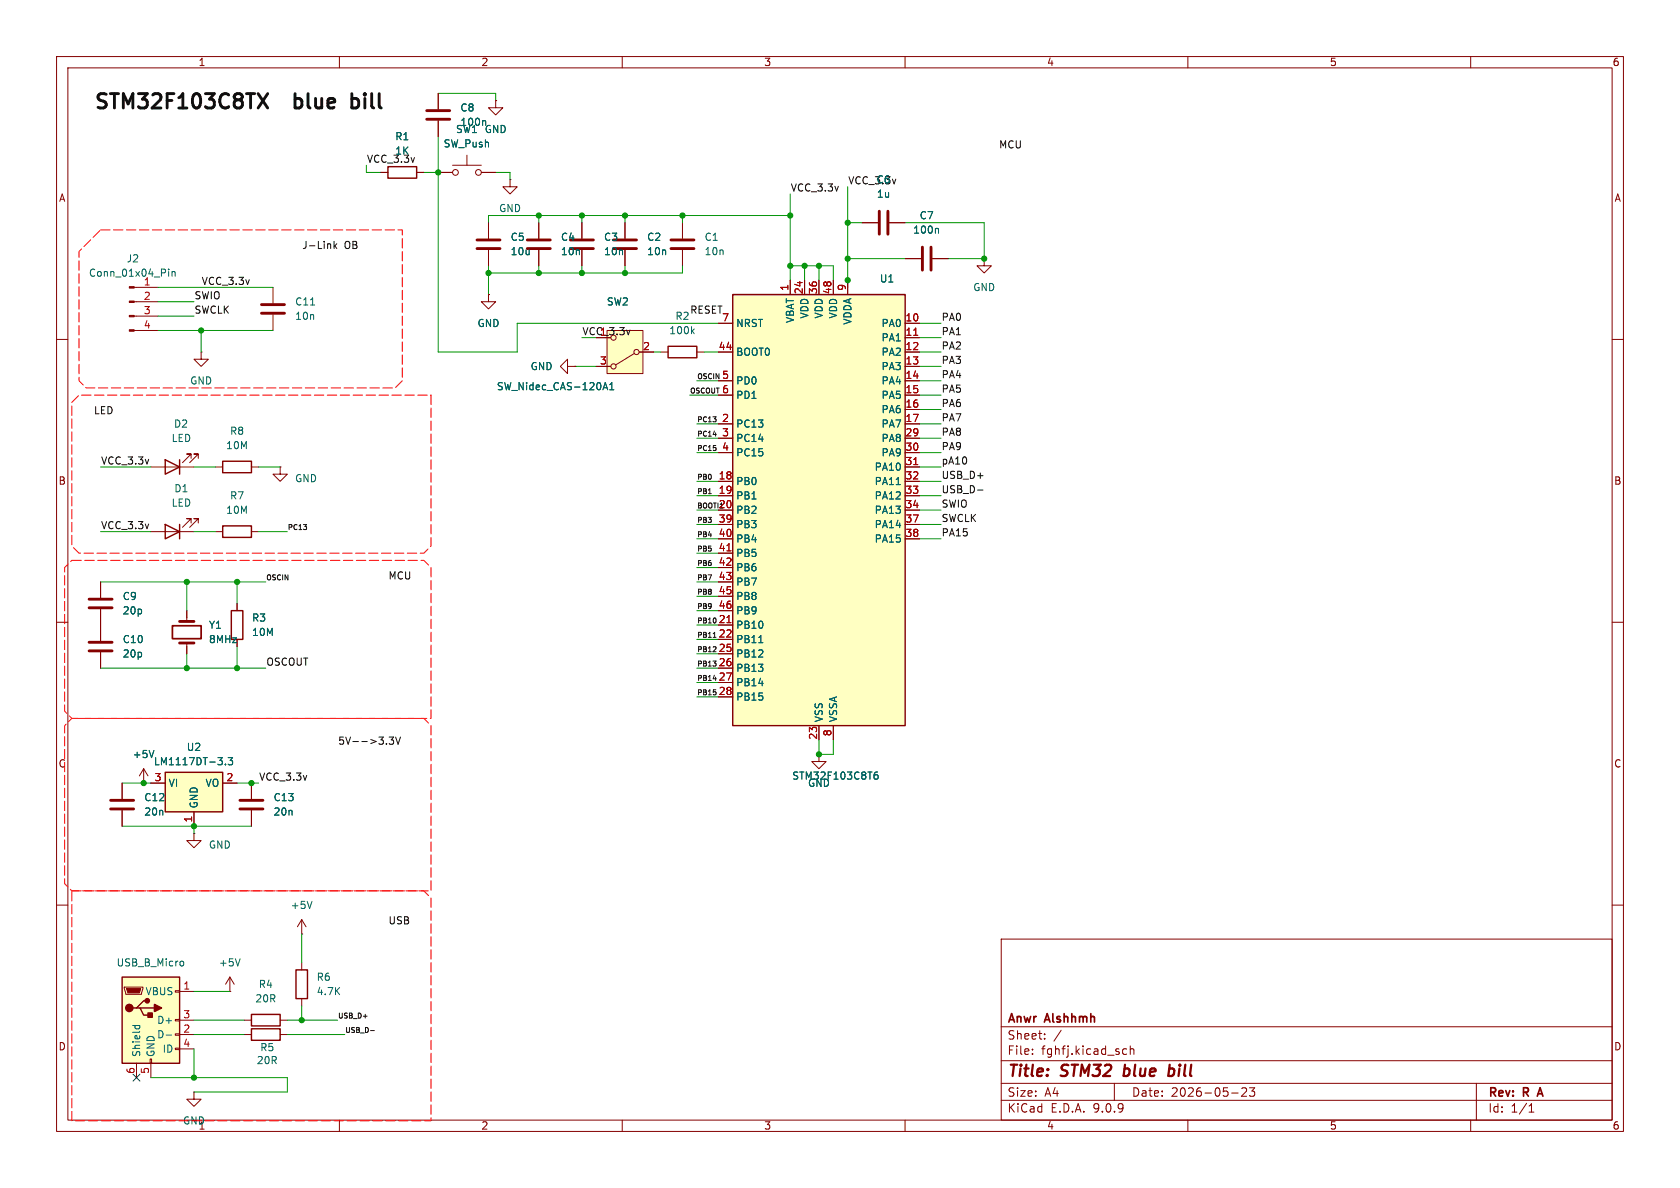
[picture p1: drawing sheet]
<svg xmlns="http://www.w3.org/2000/svg" width="297mm" height="210mm" viewBox="0 0 297 210" stroke-linecap="round" stroke-linejoin="round" font-family="sans-serif">
<g fill="none" stroke="#840000" stroke-width=".18">
<path d="M10 10h277v190h-277zM12 12h273v186h-273zM60 10v2M110 10v2M160 10v2M210 10v2M260 10v2M90.2 31.8v1.2h1.2l-1.2 1.3-1.3-1.3h1.3M90.2 31.8h.1M120.6 39.4v2.8M120.6 44.2v2.8M10 60h2"/>
<path d="M116.8 62.2h1.3M123.2 62.2h1.3M285 60h2M10 110h2M285 110h2M10 160h2M177 166h108v32h-108zM285 160h2M60 198v2M110 198v2M160 198v2M177 194.5h108"/>
<path d="M177 191.5h108M177 187.5h108M177 181.5h108M182.5 186.3v.1M182.5 185.5v.1M184.7 183.6v.1M184.7 182.8v.1M187.6 182.1l-1.3 2M197 191.5v3M198.5 186.1l.2 .3 .5-.1M199.2 185.5l-.5-.1-.2 .3M199.8 185.5l.2-.1 .4 .1 .1 .9"/>
<path d="M199.8 184.9v1.5M210 198v2M217.7 193.2h1.2M219.5 192.4l.6-.1 .2 .1 .1 .3-.9 1.1h.9M220.9 192.3h.9l-.5 .6 .4 .1v.7l-.2 .1h-.4l-.2-.1M260 198v2M261 191.5v6.5M270.3 196.6h.9M270.3 195.5l.4-.4v1.5"/>
</g>
<path d="M271.9 193.4h.7M272.3 192.3l-.5 1.5" fill="none" stroke="#840000" stroke-width=".3"/>
<path d="M198.6 190.1l.2 .1M198.9 188.2l-.3 2M206.7 189l.2-.1 .6 .1M206.8 188.2l-.3 2M207.4 190a.66 .66 0 0 1-.8 .1" fill="none" stroke="#840000" stroke-width=".4"/>
<path d="M118.6 42.4h4.1M118.6 43.9h4.1" fill="none" stroke="#840000" stroke-width=".51"/>
<path d="M118.1 61.2h5.1v2h-5.1z" fill="none" stroke="#840000" stroke-width=".25"/>
<path d="M122.4 58.5l.3 .5M122.7 58.2l-.4 .4" fill="none" stroke="#006464" stroke-width=".18"/>
<path d="M107.3 58.4h6.4v7.6h-6.4z" fill="#ffffc2"/>
<g fill="none" stroke="#840000" stroke-width=".18">
<path d="M152.4 39.4h2.8M157.2 39.4h2.8M107.3 58.4h6.4v7.6h-6.4zM160 45.7h2.8M164.8 45.7h2.8M174 45.7v1.3h1.3l-1.3 1.3-1.3-1.3h1.3M174 45.7h.1M100.3 64.8v-1.3l-1.2 1.3 1.2 1.2v-1.2h1.3M101.6 64.8h.1M105.4 64.8h2.5M112.1 62.5l-3.3 2M113 62.2h2.6"/>
<path d="M49.5 82.6v1.2h1.3l-1.3 1.3-1.2-1.3h1.2M49.5 82.6h.1M144.8 133.4v1.2h1.2l-1.2 1.3-1.3-1.3h1.3M144.8 133.4h.1"/>
<circle cx="108.5" cy="64.8" r=".46"/>
<circle cx="112.5" cy="62.2" r=".46"/>
</g>
<path d="M165.7 40.4l.2 .2v.6M106.6 68.9l.4-1.3 .4 1.3M106.7 68.5h.6M107.8 68.9h.7M107.8 68l.4-.4v1.3" fill="none" stroke="#006464" stroke-width=".18"/>
<path d="M155.4 37.3v4.1M157 37.3v4.1M163.1 43.7v4.1M164.6 43.7v4.1" fill="none" stroke="#840000" stroke-width=".51"/>
<path d="M129.5 52.1h30.5v76.2h-30.5z" fill="#ffffc2"/>
<path d="M68.6 29.5h5.1v2h-5.1zM129.5 52.1h30.5v76.2h-30.5zM39.4 81.5h5v2.1h-5zM39.4 93h5v2h-5zM44.4 179.3h5.1v2.1h-5.1zM52.3 171.5h2.1v5h-2.1zM44.4 181.9h5.1v2h-5.1z" fill="none" stroke="#840000" stroke-width=".25"/>
<g fill="none" stroke="#840000" stroke-width=".18">
<path d="M77.5 16.5v2.8M87.6 17.8v1.3h1.3l-1.3 1.2-1.2-1.2h1.2M87.6 17.8h.1M67.3 30.5h1.3M73.7 30.5h1.2M77.5 30.5h2.5M77.5 21.3v2.8M80 29.2h5.1M82.5 27.4v1.8M85.1 30.5h2.5M86.4 39.4v2.8M95.2 39.4v2.8"/>
<path d="M102.9 39.4v2.8M110.5 39.4v2.8M86.4 52.1v1.2h1.2l-1.2 1.3-1.3-1.3h1.3M86.4 52.1h.1M86.4 44.2v2.8M95.2 44.2v2.8M102.9 44.2v2.8M110.5 44.2v2.8M127 57.2h2.5M139.7 49.5v2.6M142.2 49.5v2.6M144.8 49.5v2.6"/>
<path d="M147.3 49.5v2.6M149.9 49.5v2.6M160 57.2h2.6M160 59.7h2.6M127 62.2h2.5M127 67.3h2.5M127 69.9h2.5M127 74.9h2.5M127 77.5h2.5M160 62.2h2.6M160 67.3h2.6M160 69.9h2.6"/>
<path d="M160 74.9h2.6M160 77.5h2.6M160 64.8h2.6M160 72.4h2.6M38.1 82.6h1.3M38.1 94h1.3M44.4 82.6h1.3M44.4 94h1.3M127 80h2.5M127 85.1h2.5M127 87.6h2.5M127 90.2h2.5"/>
<path d="M127 92.7h2.5M127 95.3h2.5M127 97.8h2.5M160 80h2.6M160 85.1h2.6M160 87.6h2.6M160 90.2h2.6M160 92.7h2.6M160 95.3h2.6M160 82.6h2.6M127 100.3h2.5M127 102.9h2.5"/>
<path d="M127 105.4h2.5M127 108h2.5M127 110.5h2.5M127 113h2.5M127 115.6h2.5M127 118.1h2.5M127 120.7h2.5M127 123.2h2.5M144.8 128.3v2.5M147.3 128.3v2.5M53.3 165.1h.1M53.3 162.6l-.7 1.2"/>
<path d="M53.3 162.6l.8 1.2M53.3 162.6v2.5M53.3 170.2v1.3M53.3 176.5v1.3M34.3 193v1.3h1.3l-1.3 1.3-1.3-1.3h1.3M34.3 193h.1M43.2 182.9h1.2M43.2 180.3h1.2M49.5 182.9h1.3M49.5 180.3h1.3"/>
<circle cx="80.5" cy="30.5" r=".51"/>
<circle cx="84.6" cy="30.5" r=".51"/>
</g>
<path d="M161.5 59.3h.8M128.5 97.4h.7M161.5 82.1h.8M128.5 110.1h.7" fill="none" stroke="#a90000" stroke-width=".18"/>
<path d="M85.7 21.3l.2 .2v.7M158.4 85.7h.8M134.1 113.6h.8M154.5 137.2l.3-.2h.2l.2 .2v.3l-.2 .2h-.4l-.1-.2M155.1 136.5h-.3l-.3 .5M55.2 159.3l-.5 1.3" fill="none" stroke="#006464" stroke-width=".18"/>
<path d="M75.4 19.6h4.1M75.4 21.1h4.1M84.3 42.4h4.1M84.3 43.9h4.1M93.2 42.4h4.1M93.2 43.9h4.1M100.8 42.4h4.1M100.8 43.9h4.1M108.5 42.4h4M108.5 43.9h4" fill="none" stroke="#840000" stroke-width=".51"/>
<path d="M21.6 172.7h10.1v15.3h-10.1z" fill="#ffffc2"/>
<path d="M21.6 172.7h10.1v15.3h-10.1zM24.1 178.2h.7l.6 1.3h1.3M24.8 178.2h2.5M26 176.9h-.6l-1.3 1.3h-.6" fill="none" stroke="#840000" stroke-width=".25"/>
<g fill="none" stroke="#840000" stroke-width=".18">
<path d="M22 174.5h3.3v.3l-.3 1h-2.8zM31 175.1h.7v.3h-.7zM31.7 175.3h2.6M40.6 175.3h.1M40.6 172.7l-.7 1.3M40.6 172.7l.8 1.3M40.6 172.7v2.6M24.1 188v2.5M26.5 187.2h.3v.8h-.3zM26.7 188v2.5M31 180.2h.7v.3h-.7zM31 182.8h.7v.2h-.7z"/>
<path d="M31 185.3h.7v.2h-.7zM31.7 180.3h2.6M31.7 182.9h2.6M31.7 185.4h2.6"/>
</g>
<path d="M22.4 174.8h2.5l-.3 .7h-2z" fill="#840000" stroke="#840000" stroke-width=".18"/>
<g fill="#840000" stroke="#840000" stroke-width=".25">
<path d="M26.2 179.1h.7v.7h-.7z"/>
<path d="M27.3 177.5l1.3 .7-1.3 .6z"/>
<circle cx="22.9" cy="178.2" r=".63"/>
<circle cx="26" cy="176.9" r=".38"/>
</g>
<path d="M32.1 169.9l.3 .1 .1 .2-.1 .4-.3 .2M42.5 169.5l-.5 1.3M23.4 181.3h1.3M23.9 181.3v.3M24.6 181.3l.1 .3M29.4 183h.9" fill="none" stroke="#006464" stroke-width=".18"/>
<path d="M29.2 136.5h10.2v7h-10.2z" fill="#ffffc2"/>
<path d="M29.2 81.3l2.5 1.3-2.5 1.2zM29.2 92.7l2.5 1.3-2.5 1.3zM31.7 81.3v2.5M31.7 92.7v2.6M40.9 108h2v5h-2zM29.2 136.5h10.2v7h-10.2z" fill="none" stroke="#840000" stroke-width=".25"/>
<g fill="none" stroke="#840000" stroke-width=".18">
<path d="M77.5 16.5v2.8M87.6 17.8h.1M67.3 30.5h1.3M73.7 30.5h1.2M77.5 30.5h2.5M77.5 21.3v2.8M85.1 30.5h2.5M86.4 39.4v2.8M95.2 39.4v2.8M102.9 39.4v2.8M110.5 39.4v2.8M152.4 39.4h2.8"/>
<path d="M157.2 39.4h2.8M23.7 50.8h4.2M23.7 53.3h4.2M23.7 55.9h4.2M23.7 58.4h4.2M48.3 50.8v2.8M48.3 55.6v2.8M86.4 52.1h.1M86.4 44.2v2.8M95.2 44.2v2.8M102.9 44.2v2.8M110.5 44.2v2.8"/>
<path d="M127 57.2h2.5M139.7 49.5v2.6M142.2 49.5v2.6M144.8 49.5v2.6M147.3 49.5v2.6M149.9 49.5v2.6M160 45.7h2.8M160 57.2h2.6M160 59.7h2.6M164.8 45.7h2.8M35.6 62.2v1.3h1.2l-1.2 1.3-1.3-1.3h1.3M35.6 62.2h.1"/>
<path d="M101.6 64.8h.1M105.4 64.8h2.5M113 62.2h2.6M127 62.2h2.5M127 67.3h2.5M127 69.9h2.5M127 74.9h2.5M127 77.5h2.5M160 62.2h2.6M160 64.8h2.6M160 67.3h2.6M160 69.9h2.6"/>
<path d="M160 74.9h2.6M160 77.5h2.6M160 72.4h2.6M26.7 82.6h7.6M26.7 94h7.6M33.8 81v-.7h-.8h.8l-1.5 1.5M33.8 92.5v-.8h-.8h.8l-1.5 1.5M35.1 81v-.7h-.8h.8l-1.6 1.5M35.1 92.5v-.8h-.8h.8l-1.6 1.5M127 80h2.5M127 85.1h2.5M127 87.6h2.5"/>
<path d="M127 90.2h2.5M127 92.7h2.5M127 95.3h2.5M127 97.8h2.5M160 82.6h2.6M160 80h2.6M160 85.1h2.6M160 87.6h2.6M160 90.2h2.6M160 92.7h2.6M160 95.3h2.6M17.8 102.9v2.8"/>
<path d="M17.8 107.7v5.6M17.8 115.3v2.8M33 108v1.9M33 113.7v1.9M41.9 106.7v1.3M127 100.3h2.5M127 102.9h2.5M127 105.4h2.5M127 108h2.5M127 110.5h2.5M127 113h2.5M127 115.6h2.5"/>
<path d="M127 118.1h2.5M21.6 138.4v2.8M25.4 138.4h.1M25.4 135.9l-.8 1.3M25.4 135.9l.8 1.3M25.4 135.9v2.5M26.7 138.4h2.5M39.4 138.4h2.5M44.4 138.4v2.8M127 120.7h2.5M127 123.2h2.5M144.8 133.4h.1"/>
<path d="M144.8 128.3v2.5M147.3 128.3v2.5M21.6 143.3v2.8M34.3 147.3v1.3h1.3l-1.3 1.3-1.3-1.3h1.3M34.3 147.3h.1M34.3 143.5v2.6M44.4 143.3v2.8"/>
</g>
<g fill="none" stroke="#006464" stroke-width=".18">
<path d="M85.7 21.3l.2 .2v.7M29.8 47.6v.1M29.8 48v.8M30.4 48v.8M30.4 48.1l.2-.1 .3 .1 .1 .7M54.9 53.9h.7M165.7 40.4l.2 .2v.6M106.6 68.9l.4-1.3 .4 1.3M106.7 68.5h.6M107.8 68.9h.7M107.8 68l.4-.4v1.3M158.4 85.7h.8"/>
<path d="M134.1 113.6h.8M27.2 132.7l-.4 1.2M39.9 135.1v.1M40.3 133.9h.8l-.4 .5 .4 .1v.6l-.2 .1-.6-.1M154.5 137.2l.3-.2h.2l.2 .2v.3l-.2 .2h-.4l-.1-.2M155.1 136.5h-.3l-.3 .5"/>
</g>
<path d="M46.2 53.8h4.1M46.2 55.4h4.1M15.7 105.9h4.1M15.7 107.4h4.1M15.7 113.5h4.1M15.7 115.1h4.1M31.7 113.7h2.6M31.7 109.9h2.6M19.6 141.5h4M19.6 143h4M42.4 141.5h4.1M42.4 143h4.1" fill="none" stroke="#840000" stroke-width=".51"/>
<path d="M30.5 110.6h5.1v2.3h-5.1z" fill="none" stroke="#840000" stroke-width=".3"/>
<g fill="#840000" stroke="#840000" stroke-width=".18">
<path d="M22.9 50.7h.8v.2h-.8z"/>
<path d="M22.9 53.2h.8v.3h-.8z"/>
<path d="M22.9 55.8h.8v.2h-.8z"/>
<path d="M22.9 58.3h.8v.2h-.8z"/>
</g>
<path d="M17.8 40.6h53.3v26.7l-1.3 1.3h-54.6l-1.2-1.3v-22.8l3.8-3.9M76.2 69.9v26.6l-1.3 1.3h-60.9l-1.3-1.3v-25.4l1.3-1.2h62.2M12.7 99.1h62.2l1.3 1.2v26.7h-63.5l-1.3-1.3v-25.4l1.3-1.2M12.7 127h62.2l1.3 1.3v29.2h-63.5l-1.3-1.3v-27.9l1.3-1.3M12.7 157.5h62.2l1.3 1.3v39.3h-63.5v-40.6" fill="none" stroke="#f00" stroke-width=".18" stroke-dasharray="1.7 .6"/>
<path d="M59.1 42.7v1.2M59.2 43.5l.3 .4M59.5 43.1l-.4 .5M125.2 87.3h.5M172.8 86.6h1M126 115.2h.6M126.1 120h.5M126.1 112.7h.5M68.3 131.4v.2M68.8 130.3h.8l-.4 .5 .3 .1v.5l-.2 .2-.5-.2M70 130.3l.4 1.3 .4-1.3M65.5 182.2h.7" fill="none" stroke="#0f0f0f" stroke-width=".18"/>
<path d="M45.6 16.6l1.7 2.5M47.3 16.6l-1.7 2.5M52.2 16.6v2.5M52.2 19l.2 .1M52.4 17.4l-.2 .1M62.2 16.6v2.5M62.2 17.5l.7-.1 .4 .2M63.3 18.9l-.4 .2-.7-.1" fill="none" stroke="#0f0f0f" stroke-width=".51"/>
<g fill="none" stroke="#009600" stroke-width=".18">
<path d="M77.5 16.5h10.1v1.3M64.8 29.2v1.3h2.5M74.9 30.5h2.6M77.5 24.1v38.1h13.9v-5h35.6M87.6 30.5h2.6v1.3M95.2 38.1v1.3M102.9 38.1v1.3M110.5 38.1v1.3M120.6 38.1v1.3M139.7 34.3v15.2M139.7 38.1h-53.3v1.3M149.9 33v17.8"/>
<path d="M149.9 39.4h2.5M160 39.4h14v6.3h-6.4M27.9 55.9h6.4M27.9 58.4h20.4M27.9 53.3h6.4M27.9 50.8h20.4M35.6 58.4v3.8M86.4 47v5.1M95.2 47v1.3M102.9 47v1.3M110.5 47v1.3M120.6 47v1.3h-34.2"/>
<path d="M139.7 47h7.6v2.5M142.2 47v2.5M144.8 47v2.5M149.9 45.7h10.1M162.6 57.2h3.8M162.6 59.7h3.8M101.6 64.8h3.8M115.6 62.2h1.2M121.9 69.9h5.1M123.2 74.9h3.8M123.2 67.3h3.8M123.2 77.5h3.8"/>
<path d="M124.5 62.2h2.5M162.6 72.4h3.8M162.6 74.9h3.8M162.6 67.3h3.8M162.6 77.5h3.8M162.6 62.2h3.8M162.6 69.9h3.8M162.6 64.8h3.8M17.8 82.6h8.9M17.8 94h8.9M34.3 82.6h3.8M34.3 94h3.8"/>
<path d="M45.7 82.6h3.8M45.7 94h5.1M123.2 92.7h3.8M123.2 95.3h3.8M123.2 97.8h3.8M123.2 85.1h3.8M123.2 87.6h3.8M123.2 90.2h3.8M123.2 80h3.8M162.6 92.7h3.8M162.6 95.3h3.8M162.6 85.1h3.8"/>
<path d="M162.6 87.6h3.8M162.6 90.2h3.8M162.6 80h3.8M162.6 82.6h3.8M17.8 102.9h29.2M17.8 118.1h29.2M33 102.9v5.1M33 115.6v2.5M41.9 102.9v3.8M41.9 114.3v3.8M123.2 100.3h3.8M123.2 102.9h3.8"/>
<path d="M123.2 118.1h3.8M123.2 115.6h3.8M123.2 105.4h3.8M123.2 108h3.8M123.2 110.5h3.8M123.2 113h3.8M21.6 138.4h5.1M41.9 138.4h3.8M123.2 120.7h3.8M123.2 123.2h3.8M144.8 130.8v2.6h2.5v-2.6M21.6 146.1h22.8"/>
<path d="M34.3 146.1v1.2M34.3 175.3h6.3M53.3 165.1v5.1M53.3 177.8v2.5M26.7 190.5h24.1v2.5h-16.5M34.3 182.9h8.9M34.3 180.3h8.9M34.3 185.4v5.1M50.8 182.9h10.2M50.8 180.3h8.9"/>
</g>
<path d="M23.5 189.9l1.2 1.2M24.7 189.9l-1.2 1.2" fill="none" stroke="#000084" stroke-width=".18"/>
<path d="M161.5 59.3h.8M128.5 97.4h.7M161.5 82.1h.8M128.5 110.1h.7" fill="none" stroke="#a90000" stroke-width=".18"/>
<g fill="#009600" stroke="#009600" stroke-width=".18">
<circle cx="139.7" cy="38.1" r=".46"/>
<circle cx="120.6" cy="38.1" r=".46"/>
<circle cx="149.9" cy="45.7" r=".46"/>
<circle cx="142.2" cy="47" r=".46"/>
<circle cx="149.9" cy="39.4" r=".46"/>
<circle cx="144.8" cy="47" r=".46"/>
<circle cx="139.7" cy="47" r=".46"/>
<circle cx="102.9" cy="48.3" r=".46"/>
<circle cx="110.5" cy="38.1" r=".46"/>
<circle cx="110.5" cy="48.3" r=".46"/>
<circle cx="102.9" cy="38.1" r=".46"/>
<circle cx="144.8" cy="133.4" r=".46"/>
<circle cx="174" cy="45.7" r=".46"/>
<circle cx="149.9" cy="49.5" r=".46"/>
<circle cx="95.2" cy="38.1" r=".46"/>
<circle cx="77.5" cy="30.5" r=".46"/>
<circle cx="86.4" cy="48.3" r=".46"/>
<circle cx="95.2" cy="48.3" r=".46"/>
<circle cx="34.3" cy="190.5" r=".46"/>
<circle cx="53.3" cy="180.3" r=".46"/>
<circle cx="33" cy="118.1" r=".46"/>
<circle cx="44.4" cy="138.4" r=".46"/>
<circle cx="41.9" cy="118.1" r=".46"/>
<circle cx="33" cy="102.9" r=".46"/>
<circle cx="41.9" cy="102.9" r=".46"/>
<circle cx="34.3" cy="146.1" r=".46"/>
<circle cx="25.4" cy="138.4" r=".46"/>
<circle cx="35.6" cy="58.4" r=".46"/>
</g>
<g font-size="3.5" fill="#0f0f0f">
<text x="16.5" y="19.4">STM32F103C8TX</text>
<text x="53.3" y="19.4">blue</text>
<text x="64.3" y="19.4">bill</text>
</g>
<g font-size="2.8" fill="#840000">
<text x="178" y="190.9">Title:</text>
<text x="187.7" y="190.9">STM32</text>
<text x="199.5" y="190.9">blue</text>
<text x="208.2" y="190.9">bill</text>
</g>
<g font-size="2.1" fill="#840000">
<text x="178" y="184">Sheet:</text>
<text x="178" y="181.2">Anwr</text>
<text x="184.9" y="181.2">Alshhmh</text>
<text x="178" y="186.7">File:</text>
<text x="184.1" y="186.7">fghfj.kicad_sch</text>
<text x="178" y="196.9">KiCad</text>
<text x="178" y="194.1">Size:</text>
<text x="184.7" y="194.1">A4</text>
<text x="185.7" y="196.9">E.D.A.</text>
<text x="193.3" y="196.9">9.0.9</text>
<text x="200" y="194.1">Date:</text>
<text x="207" y="194.1">2026-05-23</text>
<text x="263" y="194.3">Rev:</text>
<text x="263" y="196.9">Id:</text>
<text x="267.1" y="196.9">1/1</text>
<text x="269.4" y="194.3">R</text>
<text x="272.6" y="194.3">A</text>
</g>
<g font-size="1.8" fill="#840000">
<text x="35" y="11.9">1</text>
<text x="85" y="11.9">2</text>
<text x="135" y="11.9">3</text>
<text x="185" y="11.9">4</text>
<text x="235" y="11.9">5</text>
<text x="285" y="11.9">6</text>
<text x="10.3" y="35.9">A</text>
<text x="285.3" y="35.9">A</text>
<text x="102.9" y="59.3">VCC_3.3v</text>
<text x="10.3" y="85.9">B</text>
<text x="285.3" y="85.9">B</text>
<text x="10.3" y="135.9">C</text>
<text x="285.3" y="135.9">C</text>
<text x="10.3" y="185.9">D</text>
<text x="285.3" y="185.9">D</text>
<text x="85" y="199.9">2</text>
<text x="135" y="199.9">3</text>
<text x="185" y="199.9">4</text>
<text x="235" y="199.9">5</text>
<text x="285" y="199.9">6</text>
</g>
<g font-size="1.8" fill="#006464">
<text x="80.5" y="23.7">SW1</text>
<text x="81.3" y="19.9">C8</text>
<text x="81.3" y="22.5">100n</text>
<text x="85.6" y="23.7">GND</text>
<text x="69.8" y="25">R1</text>
<text x="69.8" y="27.5">1K</text>
<text x="78.3" y="26.3">SW_Push</text>
<text x="154.9" y="32.6">C6</text>
<text x="154.9" y="35.2">1u</text>
<text x="88.1" y="37.7">GND</text>
<text x="161.3" y="41.5">100n</text>
<text x="162.5" y="39">C7</text>
<text x="22.3" y="46.6">J2</text>
<text x="90.2" y="42.8">C5</text>
<text x="90.2" y="45.3">10u</text>
<text x="99.1" y="42.8">C4</text>
<text x="99.1" y="45.3">10n</text>
<text x="106.7" y="42.8">C3</text>
<text x="106.7" y="45.3">10n</text>
<text x="114.3" y="42.8">C2</text>
<text x="114.3" y="45.3">10n</text>
<text x="124.5" y="42.8">C1</text>
<text x="124.5" y="45.3">10n</text>
<text x="15.6" y="49.1">Conn_01x04_Pin</text>
<text x="25.3" y="50.5">1</text>
<text x="155.5" y="50.1">U1</text>
<text x="172" y="51.7">GND</text>
<text x="52.1" y="54.2">C11</text>
<text x="52.1" y="56.7">10n</text>
<text x="84.3" y="58">GND</text>
<text x="107.2" y="54.2">SW2</text>
<text x="118.2" y="59.3">100k</text>
<text x="119.3" y="56.7">R2</text>
<text x="130" y="58">NRST</text>
<text x="140.6" y="57.2" transform="rotate(-90 140.6 57.2)">VBAT</text>
<text x="143.1" y="56.4" transform="rotate(-90 143.1 56.4)">VDD</text>
<text x="145.6" y="56.4" transform="rotate(-90 145.6 56.4)">VDD</text>
<text x="148.2" y="56.4" transform="rotate(-90 148.2 56.4)">VDD</text>
<text x="150.7" y="57.5" transform="rotate(-90 150.7 57.5)">VDDA</text>
<text x="155.7" y="58">PA0</text>
<text x="93.7" y="65.6">GND</text>
<text x="130" y="63.1">BOOT0</text>
<text x="155.7" y="60.6">PA1</text>
<text x="155.7" y="63.1">PA2</text>
<text x="155.7" y="65.6">PA3</text>
<text x="33.5" y="68.2">GND</text>
<text x="87.7" y="69.2">SW_Nidec_CAS-120A1</text>
<text x="130" y="68.2">PD0</text>
<text x="130" y="70.7">PD1</text>
<text x="155.7" y="68.2">PA4</text>
<text x="155.7" y="70.7">PA5</text>
<text x="30.7" y="75.8">D2</text>
<text x="40.6" y="77.1">R8</text>
<text x="130" y="75.8">PC13</text>
<text x="155.7" y="73.3">PA6</text>
<text x="155.7" y="75.8">PA7</text>
<text x="30.2" y="78.3">LED</text>
<text x="39.9" y="79.6">10M</text>
<text x="130" y="78.3">PC14</text>
<text x="130" y="80.9">PC15</text>
<text x="154.5" y="83.4">PA10</text>
<text x="155.7" y="78.3">PA8</text>
<text x="155.7" y="80.9">PA9</text>
<text x="30.2" y="89.8">LED</text>
<text x="30.7" y="87.2">D1</text>
<text x="40.6" y="88.5">R7</text>
<text x="52.1" y="85.4">GND</text>
<text x="130" y="86">PB0</text>
<text x="130" y="88.5">PB1</text>
<text x="154.5" y="86">PA11</text>
<text x="154.5" y="88.5">PA12</text>
<text x="39.9" y="91">10M</text>
<text x="130" y="91">PB2</text>
<text x="130" y="93.6">PB3</text>
<text x="154.5" y="91">PA13</text>
<text x="154.5" y="93.6">PA14</text>
<text x="130" y="96.1">PB4</text>
<text x="130" y="98.7">PB5</text>
<text x="130" y="101.2">PB6</text>
<text x="154.5" y="96.1">PA15</text>
<text x="21.6" y="106.3">C9</text>
<text x="130" y="103.7">PB7</text>
<text x="130" y="106.3">PB8</text>
<text x="21.6" y="108.8">20p</text>
<text x="21.6" y="113.9">C10</text>
<text x="36.8" y="111.4">Y1</text>
<text x="36.8" y="113.9">8MHz</text>
<text x="44.5" y="110.1">R3</text>
<text x="44.5" y="112.6">10M</text>
<text x="130" y="108.8">PB9</text>
<text x="130" y="111.4">PB10</text>
<text x="130" y="113.9">PB11</text>
<text x="21.6" y="116.4">20p</text>
<text x="130" y="116.4">PB12</text>
<text x="130" y="119">PB13</text>
<text x="130" y="121.5">PB14</text>
<text x="130" y="124.1">PB15</text>
<text x="145.6" y="127.8" transform="rotate(-90 145.6 127.8)">VSS</text>
<text x="148.2" y="127.8" transform="rotate(-90 148.2 127.8)">VSSA</text>
<text x="23.4" y="134.2">+5V</text>
<text x="27.1" y="135.5">LM1117DT-3.3</text>
<text x="32.9" y="132.9">U2</text>
<text x="25.4" y="141.8">C12</text>
<text x="29.7" y="139.3">VI</text>
<text x="35.2" y="143" transform="rotate(-90 35.2 143)">GND</text>
<text x="36.2" y="139.3">VO</text>
<text x="48.3" y="141.8">C13</text>
<text x="140" y="138">STM32F103C8T6</text>
<text x="142.7" y="139.3">GND</text>
<text x="25.4" y="144.4">20n</text>
<text x="48.3" y="144.4">20n</text>
<text x="36.8" y="150.2">GND</text>
<text x="51.3" y="160.9">+5V</text>
<text x="20.5" y="171">USB_B_Micro</text>
<text x="38.6" y="171">+5V</text>
<text x="55.9" y="173.6">R6</text>
<text x="25.6" y="176.1">VBUS</text>
<text x="45" y="177.4">20R</text>
<text x="45.6" y="174.9">R4</text>
<text x="55.9" y="176.1">4.7K</text>
<text x="27.7" y="181.2">D+</text>
<text x="27.7" y="183.7">D-</text>
<text x="25" y="186.9" transform="rotate(-90 25 186.9)">Shield</text>
<text x="27.5" y="186.9" transform="rotate(-90 27.5 186.9)">GND</text>
<text x="28.7" y="186.3">ID</text>
<text x="45.3" y="188.3">20R</text>
<text x="45.9" y="186">R5</text>
<text x="32.3" y="199">GND</text>
<text x="35" y="199.9">1</text>
</g>
<g font-size="1.8" fill="#0f0f0f">
<text x="64.8" y="28.9">VCC_3.3v</text>
<text x="176.5" y="26.3">MCU</text>
<text x="139.7" y="33.9">VCC_3.3v</text>
<text x="149.9" y="32.7">VCC_3.3v</text>
<text x="53.3" y="44.1">J-Link</text>
<text x="60.9" y="44.1">OB</text>
<text x="34.3" y="53">SWIO</text>
<text x="35.6" y="50.5">VCC_3.3v</text>
<text x="34.3" y="55.5">SWCLK</text>
<text x="121.9" y="55.5">RESET</text>
<text x="166.4" y="59.3">PA1</text>
<text x="166.4" y="56.8">PA0</text>
<text x="166.4" y="64.4">PA3</text>
<text x="166.4" y="61.9">PA2</text>
<text x="166.4" y="67">PA4</text>
<text x="166.4" y="69.5">PA5</text>
<text x="16.5" y="73.3">LED</text>
<text x="166.4" y="72">PA6</text>
<text x="166.4" y="74.6">PA7</text>
<text x="166.4" y="77.1">PA8</text>
<text x="17.8" y="82.2">VCC_3.3v</text>
<text x="166.4" y="82.2">pA10</text>
<text x="166.4" y="79.7">PA9</text>
<text x="166.4" y="89.8">SWIO</text>
<text x="166.4" y="87.3">USB_D-</text>
<text x="166.4" y="84.7">USB_D+</text>
<text x="17.8" y="93.6">VCC_3.3v</text>
<text x="166.4" y="94.9">PA15</text>
<text x="166.4" y="92.4">SWCLK</text>
<text x="68.6" y="102.5">MCU</text>
<text x="47" y="117.8">OSCOUT</text>
<text x="59.7" y="131.7">5V--&gt;3.3V</text>
<text x="45.7" y="138.1">VCC_3.3v</text>
<text x="68.6" y="163.5">USB</text>
</g>
<g font-size="1.8" fill="#a90000">
<text x="25.3" y="53.1">2</text>
<text x="139.4" y="51.5" transform="rotate(-90 139.4 51.5)">1</text>
<text x="142" y="52.1" transform="rotate(-90 142 52.1)">24</text>
<text x="144.5" y="52.1" transform="rotate(-90 144.5 52.1)">36</text>
<text x="147.1" y="52.1" transform="rotate(-90 147.1 52.1)">48</text>
<text x="149.6" y="51.5" transform="rotate(-90 149.6 51.5)">9</text>
<text x="25.3" y="55.6">3</text>
<text x="25.3" y="58.2">4</text>
<text x="106" y="59.4">1</text>
<text x="127.6" y="56.9">7</text>
<text x="160" y="56.9">10</text>
<text x="160" y="59.4">11</text>
<text x="106" y="64.5">3</text>
<text x="113.6" y="62">2</text>
<text x="127" y="62">44</text>
<text x="160" y="62">12</text>
<text x="160" y="64.5">13</text>
<text x="127.6" y="67.1">5</text>
<text x="127.6" y="69.6">6</text>
<text x="160" y="67.1">14</text>
<text x="160" y="69.6">15</text>
<text x="127.6" y="74.7">2</text>
<text x="127.6" y="77.2">3</text>
<text x="160" y="72.1">16</text>
<text x="160" y="74.7">17</text>
<text x="160" y="77.2">29</text>
<text x="127.6" y="79.8">4</text>
<text x="160" y="79.8">30</text>
<text x="160" y="82.3">31</text>
<text x="127" y="84.8">18</text>
<text x="127" y="87.4">19</text>
<text x="127" y="89.9">20</text>
<text x="160" y="84.8">32</text>
<text x="160" y="87.4">33</text>
<text x="160" y="89.9">34</text>
<text x="127" y="92.5">39</text>
<text x="127" y="95">40</text>
<text x="160" y="92.5">37</text>
<text x="160" y="95">38</text>
<text x="127" y="97.5">41</text>
<text x="127" y="100.1">42</text>
<text x="127" y="102.6">43</text>
<text x="127" y="105.2">45</text>
<text x="127" y="107.7">46</text>
<text x="127" y="110.2">21</text>
<text x="127" y="112.8">22</text>
<text x="127" y="115.3">25</text>
<text x="127" y="117.9">26</text>
<text x="127" y="120.4">27</text>
<text x="127" y="122.9">28</text>
<text x="144.5" y="130.9" transform="rotate(-90 144.5 130.9)">23</text>
<text x="147.1" y="130.2" transform="rotate(-90 147.1 130.2)">8</text>
<text x="27.2" y="138.2">3</text>
<text x="39.9" y="138.2">2</text>
<text x="34" y="145.5" transform="rotate(-90 34 145.5)">1</text>
<text x="32.3" y="175">1</text>
<text x="32.3" y="180.1">3</text>
<text x="32.3" y="182.6">2</text>
<text x="32.3" y="185.2">4</text>
<text x="23.9" y="189.9" transform="rotate(-90 23.9 189.9)">6</text>
<text x="26.4" y="189.9" transform="rotate(-90 26.4 189.9)">5</text>
</g>
<g font-size="1.2" fill="#0f0f0f">
<text x="121.9" y="69.6">OSCOUT</text>
<text x="123.2" y="67.1">OSCIN</text>
<text x="123.2" y="74.7">PC13</text>
<text x="123.2" y="77.2">PC14</text>
<text x="123.2" y="79.8">PC15</text>
<text x="123.2" y="87.4">PB1</text>
<text x="123.2" y="89.9">BOOTI1</text>
<text x="123.2" y="84.8">PB0</text>
<text x="50.8" y="93.7">PC13</text>
<text x="123.2" y="92.5">PB3</text>
<text x="123.2" y="95">PB4</text>
<text x="123.2" y="97.5">PB5</text>
<text x="123.2" y="100.1">PB6</text>
<text x="47" y="102.6">OSCIN</text>
<text x="123.2" y="102.6">PB7</text>
<text x="123.2" y="105.2">PB8</text>
<text x="123.2" y="107.7">PB9</text>
<text x="123.2" y="110.2">PB10</text>
<text x="123.2" y="112.8">PB11</text>
<text x="123.2" y="117.9">PB13</text>
<text x="123.2" y="115.3">PB12</text>
<text x="123.2" y="120.4">PB14</text>
<text x="123.2" y="122.9">PB15</text>
<text x="59.7" y="180.1">USB_D+</text>
<text x="61" y="182.6">USB_D-</text>
</g>
</svg>
